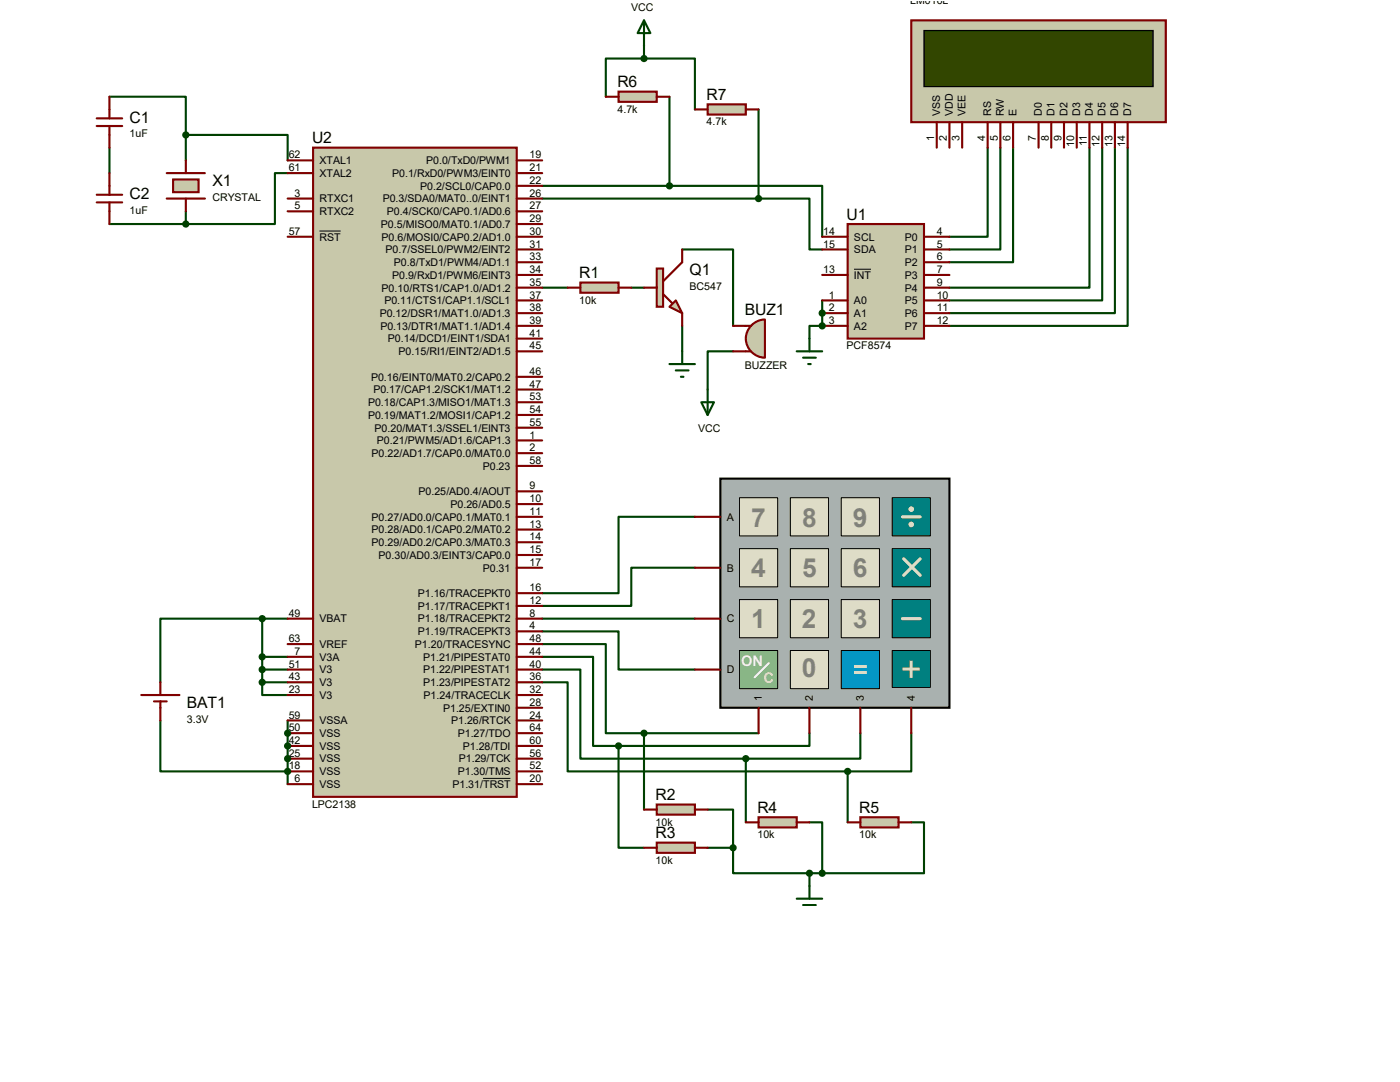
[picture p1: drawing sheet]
<svg xmlns="http://www.w3.org/2000/svg" width="279mm" height="216mm" viewBox="0 0 279 216" stroke-linecap="round" stroke-linejoin="round" font-family="sans-serif">
<g fill="none" stroke="#004000" stroke-width=".42">
<path d="M197.1 29.5v17.7h-7.6M199.6 29.5v20.3h-10.1M202.2 29.5v22.8h-12.7M217.4 29.5v27.9h-27.9M220 29.5v30.4h-30.5M222.5 29.5v33h-33M225 29.5v35.5h-35.5M108.2 57.4h5.1M126 57.4h2.5M136.1 65v5.1M138.7 103.1h-15.3v15.3h-15.2M138.7 113.3h-12.7v7.6h-17.8"/>
<path d="M108.2 126h15.2v7.6h15.3M108.2 123.4h30.5"/>
</g>
<circle cx="57.4" cy="146.3" r=".21" fill="#004000"/>
<path d="M57.4 143.8v5" fill="none" stroke="#004000" stroke-width=".42"/>
<circle cx="57.4" cy="148.8" r=".21" fill="#004000"/>
<path d="M57.4 148.8v2.6" fill="none" stroke="#004000" stroke-width=".42"/>
<circle cx="57.4" cy="151.4" r=".21" fill="#004000"/>
<path d="M52.3 123.4h-20.3v12.7M52.3 136.1v2.6h5.1M52.3 123.4h5.1M52.3 131.1h5.1M52.3 123.4v12.7M52.3 133.6h5.1M52.3 136.1h5.1M57.4 151.4v2.5" fill="none" stroke="#004000" stroke-width=".42"/>
<circle cx="57.4" cy="153.9" r=".21" fill="#004000"/>
<g fill="none" stroke="#004000" stroke-width=".42">
<path d="M21.8 19.3h15.3v7.6M128.5 11.7h-7.6v7.6M128.5 11.7h10.2v10.1M128.5 9.1v2.6M133.6 19.3v17.8M21.8 29.5v5M37.1 26.9h20.3v5.1M37.1 26.9v5.1M57.4 34.5h-2.5v10.2h-17.8M108.2 37.1h25.4M108.2 39.6h43.2M133.6 37.1h30.5v10.1"/>
<path d="M151.4 39.6h10.1v10.2h2.6M151.4 21.8v17.8M21.8 44.7h15.3M37.1 42.2v2.5M108.2 128.5h12.7v17.8h7.6M108.2 131.1h10.2v17.7h5M108.2 133.6h7.6v17.8h33M108.2 136.1h5.1v17.8h55.9M32 143.8v10.1h25.4v2.6M123.4 148.8v20.4h5.1M128.5 146.3h22.9M128.5 146.3v15.2"/>
<path d="M148.8 151.4v12.7M161.5 146.3v2.5h-38.1M169.2 153.9v10.2M171.7 146.3v5.1h-22.9M181.9 146.3v7.6h-12.7M141.2 161.5h5.1v7.7M141.2 169.2h5.1M146.3 169.2v5h15.2M161.5 164.1h2.6v10.1M161.5 174.2h2.6M161.5 174.2v2.6M181.9 164.1h2.5v10.1h-20.3"/>
</g>
<circle cx="164.1" cy="62.5" r=".21" fill="#004000"/>
<path d="M164.1 59.9v5.1" fill="none" stroke="#004000" stroke-width=".42"/>
<circle cx="164.1" cy="65" r=".21" fill="#004000"/>
<path d="M136.1 49.8h10.2v15.2M146.3 70.1h-5.1v7.6M164.1 65h-2.6v2.6" fill="none" stroke="#004000" stroke-width=".42"/>
<path d="M181.9 4.1h50.8v20.3h-50.8z" fill="#c8c8aa" stroke="#800000" stroke-width=".42"/>
<path d="M184.4 6.1h45.7v11.2h-45.7z" fill="#324600" stroke="#000" stroke-width=".25"/>
<g fill="none" stroke="#800000" stroke-width=".42">
<path d="M186.9 24.4v5.1M189.5 24.4v5.1M192 24.4v5.1M197.1 24.4v5.1M199.6 24.4v5.1M202.2 24.4v5.1M207.3 24.4v5.1M209.8 24.4v5.1M212.3 24.4v5.1M214.9 24.4v5.1M217.4 24.4v5.1M220 24.4v5.1"/>
<path d="M222.5 24.4v5.1M225 24.4v5.1"/>
</g>
<path d="M169.2 44.7h15.2v22.9h-15.2z" fill="#c8c8aa" stroke="#800000" stroke-width=".42"/>
<g fill="none" stroke="#800000" stroke-width=".42">
<path d="M164.1 47.2h5.1M164.1 49.8h5.1M164.1 54.9h5.1M164.1 59.9h5.1M184.4 47.2h5.1M184.4 49.8h5.1M184.4 54.9h5.1M184.4 59.9h5.1M184.4 52.3h5.1M184.4 57.4h5.1M164.1 62.5h5.1M164.1 65h5.1"/>
<path d="M184.4 62.5h5.1M184.4 65h5.1"/>
</g>
<path d="M170.4 53.7h3.4" fill="none" stroke="#000" stroke-width=".2"/>
<path d="M62.5 29.5h40.6v129.5h-40.6z" fill="#c8c8aa" stroke="#800000" stroke-width=".42"/>
<g fill="none" stroke="#800000" stroke-width=".42">
<path d="M57.4 32h5.1M57.4 34.5h5.1M57.4 39.6h5.1M103.1 32h5.1M103.1 34.5h5.1M103.1 37.1h5.1M103.1 39.6h5.1M57.4 42.2h5.1M57.4 47.2h5.1M103.1 42.2h5.1M103.1 44.7h5.1M103.1 47.2h5.1"/>
<path d="M103.1 49.8h5.1M103.1 52.3h5.1M103.1 54.9h5.1M103.1 57.4h5.1M103.1 59.9h5.1M103.1 62.5h5.1M103.1 65h5.1M103.1 67.6h5.1M103.1 70.1h5.1M103.1 75.2h5.1M103.1 77.7h5.1M103.1 80.3h5.1"/>
<path d="M103.1 82.8h5.1M103.1 85.3h5.1M103.1 87.9h5.1M103.1 90.4h5.1M103.1 93h5.1M103.1 98h5.1M103.1 103.1h5.1M103.1 105.7h5.1M103.1 108.2h5.1M103.1 110.7h5.1M103.1 118.4h5.1M103.1 113.3h5.1"/>
<path d="M103.1 100.6h5.1M57.4 138.7h5.1M57.4 128.5h5.1M57.4 123.4h5.1M57.4 131.1h5.1M57.4 133.6h5.1M57.4 136.1h5.1M103.1 138.7h5.1M103.1 128.5h5.1M103.1 120.9h5.1M103.1 123.4h5.1M103.1 126h5.1"/>
<path d="M103.1 131.1h5.1M103.1 133.6h5.1M103.1 136.1h5.1M57.4 156.5h5.1M57.4 143.8h5.1M57.4 146.3h5.1M57.4 148.8h5.1M57.4 151.4h5.1M57.4 153.9h5.1M103.1 156.5h5.1M103.1 143.8h5.1M103.1 141.2h5.1"/>
<path d="M103.1 146.3h5.1M103.1 148.8h5.1M103.1 151.4h5.1M103.1 153.9h5.1"/>
</g>
<path d="M63.8 46.1h4.2M96.4 155.3h5.5" fill="none" stroke="#000" stroke-width=".2"/>
<path d="M143.8 95.5h45.7v45.7h-45.7z" fill="#a9b1af" stroke="#000" stroke-width=".42"/>
<path d="M147.6 99.4h7.6v7.5h-7.6z" fill="#dedcc7"/>
<path d="M147.6 99.3h7.6v7.6h-7.6z" fill="none" stroke="#000" stroke-width=".2"/>
<path d="M157.8 99.4h7.6v7.5h-7.6z" fill="#dedcc7"/>
<path d="M157.7 99.3h7.7v7.6h-7.7z" fill="none" stroke="#000" stroke-width=".2"/>
<path d="M167.9 99.4h7.6v7.5h-7.6z" fill="#dedcc7"/>
<path d="M167.9 99.3h7.6v7.6h-7.6z" fill="none" stroke="#000" stroke-width=".2"/>
<path d="M178.1 99.4h7.6v7.5h-7.6z" fill="#008080"/>
<path d="M178.1 99.3h7.6v7.6h-7.6z" fill="none" stroke="#000" stroke-width=".2"/>
<path d="M147.6 109.5h7.6v7.6h-7.6z" fill="#dedcc7"/>
<path d="M147.6 109.5h7.6v7.6h-7.6z" fill="none" stroke="#000" stroke-width=".2"/>
<path d="M157.8 109.5h7.6v7.6h-7.6z" fill="#dedcc7"/>
<path d="M157.7 109.5h7.7v7.6h-7.7z" fill="none" stroke="#000" stroke-width=".2"/>
<path d="M167.9 109.5h7.6v7.6h-7.6z" fill="#dedcc7"/>
<path d="M167.9 109.5h7.6v7.6h-7.6z" fill="none" stroke="#000" stroke-width=".2"/>
<path d="M178.1 109.5h7.6v7.6h-7.6z" fill="#008080"/>
<path d="M178.1 109.5h7.6v7.6h-7.6z" fill="none" stroke="#000" stroke-width=".2"/>
<path d="M147.6 119.7h7.6v7.6h-7.6z" fill="#dedcc7"/>
<path d="M147.6 119.6h7.6v7.7h-7.6z" fill="none" stroke="#000" stroke-width=".2"/>
<path d="M157.8 119.7h7.6v7.6h-7.6z" fill="#dedcc7"/>
<path d="M157.7 119.6h7.7v7.7h-7.7z" fill="none" stroke="#000" stroke-width=".2"/>
<path d="M167.9 119.7h7.6v7.6h-7.6z" fill="#dedcc7"/>
<path d="M167.9 119.6h7.6v7.7h-7.6z" fill="none" stroke="#000" stroke-width=".2"/>
<path d="M167.9 129.8h7.6v7.6h-7.6z" fill="#0197c9"/>
<path d="M167.9 129.8h7.6v7.6h-7.6z" fill="none" stroke="#000" stroke-width=".2"/>
<path d="M178.1 119.7h7.6v7.6h-7.6z" fill="#008080"/>
<path d="M178.1 119.6h7.6v7.7h-7.6z" fill="none" stroke="#000" stroke-width=".2"/>
<path d="M180.1 103.1h3.5M183.6 111.5l-3.3 3.3M180.1 123.4h3.5" fill="none" stroke="#dedcc7" stroke-width=".64"/>
<g fill="#c8c8aa" stroke="#dedcc7" stroke-width=".64">
<circle cx="181.9" cy="101.6" r=".25"/>
<circle cx="181.9" cy="104.6" r=".25"/>
</g>
<path d="M178.1 129.8h7.6v7.4h-7.6z" fill="#008080"/>
<path d="M178.1 129.8h7.6v7.4h-7.6z" fill="none" stroke="#000" stroke-width=".2"/>
<path d="M180.3 111.5l3.3 3.3" fill="none" stroke="#dedcc7" stroke-width=".64"/>
<path d="M147.6 129.8h7.6v7.6h-7.6z" fill="#81b57d"/>
<path d="M147.6 129.8h7.6v7.6h-7.6z" fill="none" stroke="#000" stroke-width=".2"/>
<path d="M153.4 132.3l-2.8 2.8" fill="none" stroke="#fafbdb" stroke-width=".47"/>
<path d="M157.8 129.8h7.6v7.6h-7.6z" fill="#dedcc7"/>
<path d="M157.7 129.8h7.7v7.6h-7.7z" fill="none" stroke="#000" stroke-width=".2"/>
<path d="M138.7 103.1h5.1M138.7 113.3h5.1M138.7 123.4h5.1M138.7 133.6h5.1M151.4 141.2v5.1M161.5 141.2v5.1M171.7 141.2v5.1M181.9 141.2v5.1" fill="none" stroke="#800000" stroke-width=".42"/>
<path d="M115.8 56.4h7.6v2h-7.6z" fill="#c8c8aa" stroke="#800000" stroke-width=".42"/>
<path d="M113.3 57.4h2.5M123.4 57.4h2.6" fill="none" stroke="#800000" stroke-width=".42"/>
<g fill="#c8c8aa" stroke="#800000" stroke-width=".42">
<path d="M133.6 61.2l1.3-1.3 1.2 2.6z"/>
<path d="M131.1 53.6h1.2v7.6h-1.2z"/>
</g>
<path d="M33.3 39.6h7.6M33.3 34.5h7.6M128.5 57.4h2.6M132.3 58.7l1.8 1.8M136.1 49.8v2.5l-3.8 3.8M136.1 62.5v2.5M28.2 138.7h7.6M30.7 140h2.6M32 136.1v2.6M32 140v3.8" fill="none" stroke="#800000" stroke-width=".42"/>
<path d="M133.6 72.6h5.1M134.9 73.9h2.5M135.9 75.2h.5M136.1 70.1v2.5M141.2 77.7v5.1M140 80.3h2.5l-1.3 2.5z" fill="none" stroke="#004000" stroke-width=".42"/>
<g fill="#004000" stroke="#004000" stroke-width=".42">
<circle cx="57.4" cy="146.3" r=".51"/>
<circle cx="57.4" cy="148.8" r=".51"/>
<circle cx="57.4" cy="151.4" r=".51"/>
<circle cx="52.3" cy="123.4" r=".51"/>
<circle cx="52.3" cy="131.1" r=".51"/>
<circle cx="52.3" cy="133.6" r=".51"/>
<circle cx="52.3" cy="136.1" r=".51"/>
<circle cx="57.4" cy="153.9" r=".51"/>
</g>
<path d="M34.5 35.8h5.1v2.6h-5.1z" fill="#c8c8aa" stroke="#800000" stroke-width=".42"/>
<path d="M21.8 19.3v4.3M19.3 23.6h5.1M19.3 25.1h5.1M19.3 38.9h5.1M21.8 25.1v4.4M21.8 34.5v4.4M37.1 32v2.5M37.1 39.6v2.6M19.3 40.4h5.1M21.8 40.4v4.3" fill="none" stroke="#800000" stroke-width=".42"/>
<g fill="#004000" stroke="#004000" stroke-width=".42">
<circle cx="37.1" cy="44.7" r=".51"/>
<circle cx="37.1" cy="26.9" r=".51"/>
</g>
<path d="M131.1 160.5h7.6v2.1h-7.6z" fill="#c8c8aa" stroke="#800000" stroke-width=".42"/>
<path d="M128.5 161.5h2.6M138.7 161.5h2.5" fill="none" stroke="#800000" stroke-width=".42"/>
<path d="M131.1 168.1h7.6v2.1h-7.6z" fill="#c8c8aa" stroke="#800000" stroke-width=".42"/>
<path d="M128.5 169.2h2.6M138.7 169.2h2.5" fill="none" stroke="#800000" stroke-width=".42"/>
<path d="M151.4 163.1h7.6v2h-7.6z" fill="#c8c8aa" stroke="#800000" stroke-width=".42"/>
<path d="M148.8 164.1h2.6M159 164.1h2.5" fill="none" stroke="#800000" stroke-width=".42"/>
<path d="M171.7 163.1h7.6v2h-7.6z" fill="#c8c8aa" stroke="#800000" stroke-width=".42"/>
<path d="M169.2 164.1h2.5M179.3 164.1h2.6" fill="none" stroke="#800000" stroke-width=".42"/>
<g fill="#004000" stroke="#004000" stroke-width=".42">
<circle cx="146.3" cy="169.2" r=".51"/>
<circle cx="164.1" cy="174.2" r=".51"/>
<circle cx="161.5" cy="174.2" r=".51"/>
<circle cx="128.5" cy="146.3" r=".51"/>
<circle cx="123.4" cy="148.8" r=".51"/>
<circle cx="148.8" cy="151.4" r=".51"/>
<circle cx="169.2" cy="153.9" r=".51"/>
</g>
<path d="M159 179.3h5.1M161.5 176.8v2.5M160.3 180.6h2.5" fill="none" stroke="#004000" stroke-width=".42"/>
<path d="M123.4 18.3h7.7v2h-7.7z" fill="#c8c8aa" stroke="#800000" stroke-width=".42"/>
<path d="M120.9 19.3h2.5M131.1 19.3h2.5" fill="none" stroke="#800000" stroke-width=".42"/>
<path d="M141.2 20.8h7.6v2.1h-7.6z" fill="#c8c8aa" stroke="#800000" stroke-width=".42"/>
<path d="M138.7 21.8h2.5M148.8 21.8h2.6" fill="none" stroke="#800000" stroke-width=".42"/>
<g fill="#004000" stroke="#004000" stroke-width=".42">
<circle cx="133.6" cy="37.1" r=".51"/>
<circle cx="151.4" cy="39.6" r=".51"/>
<circle cx="128.5" cy="11.7" r=".51"/>
<circle cx="164.1" cy="62.5" r=".51"/>
<circle cx="164.1" cy="65" r=".51"/>
</g>
<path d="M128.5 4.1l1.3 2.5h-2.5zM128.5 4.1v5M159 70.1h5.1M160.3 71.4h2.5M161.3 72.6h.5M161.5 67.6v2.5" fill="none" stroke="#004000" stroke-width=".42"/>
<path d="M150 64.9a3.8 3.8 0 0 1 2.7-1.1v7.6a3.8 3.8 0 0 1-3.5-2.4 3.8 3.8 0 0 1 .8-4.1z" fill="#c8c8aa" stroke="#800000" stroke-width=".42"/>
<path d="M146.3 70.1h3.6M146.3 65h3.6" fill="none" stroke="#800000" stroke-width=".42"/>
<text font-size="7.4" x="179.7" y="136.1">+</text>
<g font-size="5.3" fill="#808080">
<text x="149.9" y="105.1">7</text>
<text x="160.1" y="105.1">8</text>
<text x="170.2" y="105.1">9</text>
<text x="149.9" y="115.2">4</text>
<text x="160.1" y="115.2">5</text>
<text x="170.2" y="115.2">6</text>
<text x="149.9" y="125.4">1</text>
<text x="160.1" y="125.4">2</text>
<text x="170.2" y="125.4">3</text>
<text x="160" y="135.2">0</text>
</g>
<text font-size="5.3" fill="#dedcc7" x="170.2" y="135.6">=</text>
<g font-size="3.1">
<text x="123.2" y="17.4">R6</text>
<text x="141" y="19.9">R7</text>
<text x="25.9" y="24.5">C1</text>
<text x="62.3" y="28.6">U2</text>
<text x="25.9" y="39.7">C2</text>
<text x="42.4" y="37.2">X1</text>
<text x="169" y="43.8">U1</text>
<text x="115.6" y="55.5">R1</text>
<text x="137.6" y="54.9">Q1</text>
<text x="148.6" y="62.9">BUZ1</text>
<text x="37.3" y="141.3">BAT1</text>
<text x="130.9" y="159.6">R2</text>
<text x="130.9" y="167.3">R3</text>
<text x="151.2" y="162.2">R4</text>
<text x="171.5" y="162.2">R5</text>
</g>
<text font-size="2.9" fill="#fafbdb" x="147.9" y="132.9">ON</text>
<text font-size="2.9" fill="#eff2c4" x="152.4" y="136.2">C</text>
<g font-size="2.1">
<text x="126" y="2.3">VCC</text>
<text x="181.7" y=".7">LM016L</text>
<text x="123.2" y="22.5">4.7k</text>
<text x="187.6" y="23.1" transform="rotate(-90 187.6 23.1)">VSS</text>
<text x="190.2" y="23.1" transform="rotate(-90 190.2 23.1)">VDD</text>
<text x="192.7" y="23.1" transform="rotate(-90 192.7 23.1)">VEE</text>
<text x="197.8" y="23.1" transform="rotate(-90 197.8 23.1)">RS</text>
<text x="200.3" y="23.1" transform="rotate(-90 200.3 23.1)">RW</text>
<text x="202.9" y="23.1" transform="rotate(-90 202.9 23.1)">E</text>
<text x="207.9" y="23.1" transform="rotate(-90 207.9 23.1)">D0</text>
<text x="210.5" y="23.1" transform="rotate(-90 210.5 23.1)">D1</text>
<text x="213" y="23.1" transform="rotate(-90 213 23.1)">D2</text>
<text x="215.6" y="23.1" transform="rotate(-90 215.6 23.1)">D3</text>
<text x="218.1" y="23.1" transform="rotate(-90 218.1 23.1)">D4</text>
<text x="220.6" y="23.1" transform="rotate(-90 220.6 23.1)">D5</text>
<text x="223.2" y="23.1" transform="rotate(-90 223.2 23.1)">D6</text>
<text x="225.7" y="23.1" transform="rotate(-90 225.7 23.1)">D7</text>
<text x="25.9" y="27.4">1uF</text>
<text x="141" y="25">4.7k</text>
<text x="186.4" y="28.1" transform="rotate(-90 186.4 28.1)">1</text>
<text x="189" y="28.1" transform="rotate(-90 189 28.1)">2</text>
<text x="191.5" y="28.1" transform="rotate(-90 191.5 28.1)">3</text>
<text x="196.6" y="28.1" transform="rotate(-90 196.6 28.1)">4</text>
<text x="199.1" y="28.1" transform="rotate(-90 199.1 28.1)">5</text>
<text x="201.7" y="28.1" transform="rotate(-90 201.7 28.1)">6</text>
<text x="206.8" y="28.1" transform="rotate(-90 206.8 28.1)">7</text>
<text x="209.3" y="28.1" transform="rotate(-90 209.3 28.1)">8</text>
<text x="211.8" y="28.1" transform="rotate(-90 211.8 28.1)">9</text>
<text x="214.4" y="29.3" transform="rotate(-90 214.4 29.3)">10</text>
<text x="216.9" y="29.1" transform="rotate(-90 216.9 29.1)">11</text>
<text x="219.5" y="29.3" transform="rotate(-90 219.5 29.3)">12</text>
<text x="222" y="29.3" transform="rotate(-90 222 29.3)">13</text>
<text x="224.5" y="29.3" transform="rotate(-90 224.5 29.3)">14</text>
<text x="57.6" y="31.6">62</text>
<text x="57.6" y="34.2">61</text>
<text x="63.8" y="32.8">XTAL1</text>
<text x="63.8" y="35.3">XTAL2</text>
<text x="78.3" y="35.3">P0.1/RxD0/PWM3/EINT0</text>
<text x="85" y="32.8">P0.0/TxD0/PWM1</text>
<text x="105.7" y="31.6">19</text>
<text x="105.7" y="34.2">21</text>
<text x="42.4" y="40.1">CRYSTAL</text>
<text x="58.8" y="39.2">3</text>
<text x="58.8" y="41.8">5</text>
<text x="63.8" y="40.4">RTXC1</text>
<text x="76.4" y="40.4">P0.3/SDA0/MAT0..0/EINT1</text>
<text x="83.9" y="37.8">P0.2/SCL0/CAP0.0</text>
<text x="105.7" y="36.7">22</text>
<text x="105.7" y="39.2">26</text>
<text x="105.7" y="41.8">27</text>
<text x="25.9" y="42.6">1uF</text>
<text x="57.6" y="46.9">57</text>
<text x="63.8" y="42.9">RTXC2</text>
<text x="76" y="45.5">P0.5/MISO0/MAT0.1/AD0.7</text>
<text x="77.2" y="42.9">P0.4/SCK0/CAP0.1/AD0.6</text>
<text x="105.7" y="44.3">29</text>
<text x="105.7" y="46.9">30</text>
<text x="164.3" y="46.9">14</text>
<text x="186.9" y="46.9">4</text>
<text x="63.8" y="48">RST</text>
<text x="76.2" y="48">P0.6/MOSI0/CAP0.2/AD1.0</text>
<text x="77" y="50.5">P0.7/SSEL0/PWM2/EINT2</text>
<text x="78.6" y="53.1">P0.8/TxD1/PWM4/AD1.1</text>
<text x="105.7" y="49.4">31</text>
<text x="105.7" y="51.9">33</text>
<text x="164.3" y="49.4">15</text>
<text x="170.4" y="48">SCL</text>
<text x="170.4" y="50.5">SDA</text>
<text x="180.6" y="48">P0</text>
<text x="180.6" y="50.5">P1</text>
<text x="180.6" y="53.1">P2</text>
<text x="186.9" y="49.4">5</text>
<text x="186.9" y="51.9">6</text>
<text x="76.2" y="58.2">P0.10/RTS1/CAP1.0/AD1.2</text>
<text x="78.3" y="55.6">P0.9/RxD1/PWM6/EINT3</text>
<text x="105.7" y="54.5">34</text>
<text x="105.7" y="57">35</text>
<text x="105.7" y="59.6">37</text>
<text x="137.6" y="57.9">BC547</text>
<text x="164.3" y="54.5">13</text>
<text x="165.4" y="59.6">1</text>
<text x="170.4" y="55.6">INT</text>
<text x="180.6" y="55.6">P3</text>
<text x="180.6" y="58.2">P4</text>
<text x="186.9" y="54.5">7</text>
<text x="186.9" y="57">9</text>
<text x="186.9" y="59.6">10</text>
<text x="75.8" y="63.2">P0.12/DSR1/MAT1.0/AD1.3</text>
<text x="75.9" y="65.8">P0.13/DTR1/MAT1.1/AD1.4</text>
<text x="76.7" y="60.7">P0.11/CTS1/CAP1.1/SCL1</text>
<text x="105.7" y="62.1">38</text>
<text x="105.7" y="64.6">39</text>
<text x="115.6" y="60.6">10k</text>
<text x="165.4" y="62.1">2</text>
<text x="165.4" y="64.6">3</text>
<text x="170.4" y="60.7">A0</text>
<text x="170.4" y="63.2">A1</text>
<text x="170.4" y="65.8">A2</text>
<text x="180.6" y="60.7">P5</text>
<text x="180.6" y="63.2">P6</text>
<text x="180.6" y="65.8">P7</text>
<text x="186.9" y="62.1">11</text>
<text x="186.9" y="64.6">12</text>
<text x="77.4" y="68.3">P0.14/DCD1/EINT1/SDA1</text>
<text x="79.5" y="70.9">P0.15/RI1/EINT2/AD1.5</text>
<text x="105.7" y="67.2">41</text>
<text x="105.7" y="69.7">45</text>
<text x="169" y="69.7">PCF8574</text>
<text x="74" y="75.9">P0.16/EINT0/MAT0.2/CAP0.2</text>
<text x="105.7" y="74.8">46</text>
<text x="105.7" y="77.3">47</text>
<text x="148.6" y="73.5">BUZZER</text>
<text x="73.4" y="81">P0.18/CAP1.3/MISO1/MAT1.3</text>
<text x="73.4" y="83.6">P0.19/MAT1.2/MOSI1/CAP1.2</text>
<text x="74.5" y="78.5">P0.17/CAP1.2/SCK1/MAT1.2</text>
<text x="105.7" y="79.9">53</text>
<text x="105.7" y="82.4">54</text>
<text x="74.8" y="86.1">P0.20/MAT1.3/SSEL1/EINT3</text>
<text x="75.2" y="88.6">P0.21/PWM5/AD1.6/CAP1.3</text>
<text x="105.7" y="85">55</text>
<text x="105.7" y="87.5">1</text>
<text x="139.3" y="86.1">VCC</text>
<text x="74.2" y="91.2">P0.22/AD1.7/CAP0.0/MAT0.0</text>
<text x="96.4" y="93.7">P0.23</text>
<text x="105.7" y="90">2</text>
<text x="105.7" y="92.6">58</text>
<text x="83.5" y="98.8">P0.25/AD0.4/AOUT</text>
<text x="89.9" y="101.3">P0.26/AD0.5</text>
<text x="105.7" y="97.7">9</text>
<text x="105.7" y="100.2">10</text>
<text x="74.2" y="103.9">P0.27/AD0.0/CAP0.1/MAT0.1</text>
<text x="74.2" y="106.4">P0.28/AD0.1/CAP0.2/MAT0.2</text>
<text x="105.7" y="102.7">11</text>
<text x="105.7" y="105.3">13</text>
<text x="105.7" y="107.8">14</text>
<text x="145" y="103.9">A</text>
<text x="74.2" y="109">P0.29/AD0.2/CAP0.3/MAT0.3</text>
<text x="75.6" y="111.5">P0.30/AD0.3/EINT3/CAP0.0</text>
<text x="105.7" y="110.4">15</text>
<text x="105.7" y="112.9">17</text>
<text x="83.4" y="119.1">P1.16/TRACEPKT0</text>
<text x="96.4" y="114">P0.31</text>
<text x="105.7" y="118">16</text>
<text x="145" y="114">B</text>
<text x="57.6" y="123.1">49</text>
<text x="63.8" y="124.2">VBAT</text>
<text x="83.4" y="121.7">P1.17/TRACEPKT1</text>
<text x="83.4" y="124.2">P1.18/TRACEPKT2</text>
<text x="105.7" y="120.5">12</text>
<text x="105.7" y="123.1">8</text>
<text x="105.7" y="125.6">4</text>
<text x="145" y="124.2">C</text>
<text x="57.6" y="128.1">63</text>
<text x="58.8" y="130.7">7</text>
<text x="63.8" y="129.3">VREF</text>
<text x="63.8" y="131.8">V3A</text>
<text x="82.8" y="129.3">P1.20/TRACESYNC</text>
<text x="83.4" y="126.7">P1.19/TRACEPKT3</text>
<text x="84.5" y="131.8">P1.21/PIPESTAT0</text>
<text x="105.7" y="128.1">48</text>
<text x="105.7" y="130.7">44</text>
<text x="57.6" y="135.8">43</text>
<text x="57.6" y="133.2">51</text>
<text x="63.8" y="136.9">V3</text>
<text x="63.8" y="134.4">V3</text>
<text x="84.5" y="134.4">P1.22/PIPESTAT1</text>
<text x="84.5" y="136.9">P1.23/PIPESTAT2</text>
<text x="105.7" y="133.2">40</text>
<text x="105.7" y="135.8">36</text>
<text x="145" y="134.4">D</text>
<text x="57.6" y="138.3">23</text>
<text x="57.6" y="143.4">59</text>
<text x="63.8" y="139.4">V3</text>
<text x="84.5" y="139.4">P1.24/TRACECLK</text>
<text x="88.4" y="142">P1.25/EXTIN0</text>
<text x="105.7" y="138.3">32</text>
<text x="105.7" y="140.8">28</text>
<text x="105.7" y="143.4">24</text>
<text x="152.1" y="140" transform="rotate(-90 152.1 140)">1</text>
<text x="162.2" y="140" transform="rotate(-90 162.2 140)">2</text>
<text x="172.4" y="140" transform="rotate(-90 172.4 140)">3</text>
<text x="182.5" y="140" transform="rotate(-90 182.5 140)">4</text>
<text x="37.3" y="144.2">3.3V</text>
<text x="57.6" y="148.5">42</text>
<text x="57.6" y="145.9">50</text>
<text x="63.8" y="144.5">VSSA</text>
<text x="63.8" y="149.6">VSS</text>
<text x="63.8" y="147.1">VSS</text>
<text x="90" y="144.5">P1.26/RTCK</text>
<text x="91.4" y="147.1">P1.27/TDO</text>
<text x="92.4" y="149.6">P1.28/TDI</text>
<text x="105.7" y="145.9">64</text>
<text x="105.7" y="148.5">60</text>
<text x="57.6" y="153.5">18</text>
<text x="57.6" y="151">25</text>
<text x="63.8" y="154.7">VSS</text>
<text x="63.8" y="152.1">VSS</text>
<text x="91.4" y="154.7">P1.30/TMS</text>
<text x="91.6" y="152.1">P1.29/TCK</text>
<text x="105.7" y="151">56</text>
<text x="105.7" y="153.5">52</text>
<text x="58.8" y="156.1">6</text>
<text x="62.3" y="161.2">LPC2138</text>
<text x="63.8" y="157.2">VSS</text>
<text x="90.3" y="157.2">P1.31/TRST</text>
<text x="105.7" y="156.1">20</text>
<text x="130.9" y="164.7">10k</text>
<text x="151.2" y="167.3">10k</text>
<text x="171.5" y="167.3">10k</text>
<text x="130.9" y="172.3">10k</text>
</g>
</svg>
